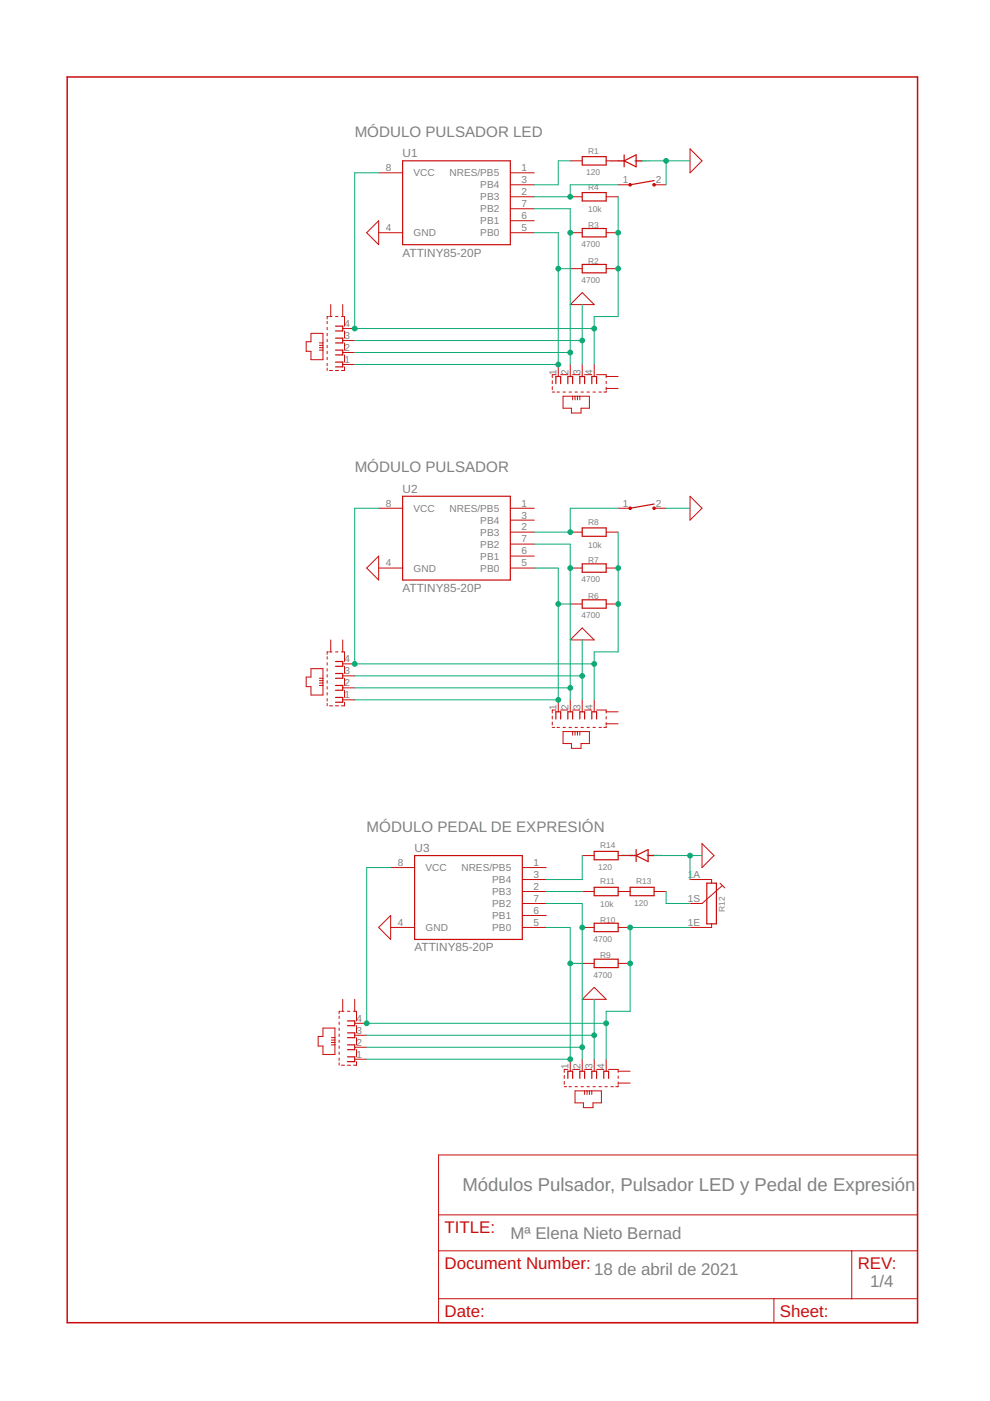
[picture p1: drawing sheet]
<svg xmlns="http://www.w3.org/2000/svg" width="210mm" height="297mm" viewBox="0 0 210 297" stroke-linecap="round" stroke-linejoin="round" font-family="sans-serif">
<g fill="none" stroke="#c90d0c" stroke-width=".25">
<path d="M85.4 34.1h22.8v17.8h-22.8zM123.4 33.2h5.1v1.8h-5.1zM131.1 34.1h1.2M132.3 34.1l2.6-1.3v2.6zM132.3 32.8v2.6M134.9 34.1h1.2M138.7 38.3l-5.1 .9M123.4 40.8h5.1v1.8h-5.1zM123.4 48.5h5.1v1.7h-5.1zM123.4 56.1h5.1v1.7h-5.1zM71.1 76.8h1.6v1h-1.6M71.1 69.2h1.6v1h-1.6"/>
<path d="M71.1 71.7h1.6v1h-1.6M71.1 74.2h1.6v1h-1.6M117.9 81.3v-1.5h1v1.5M120.4 81.3v-1.5h1v1.5M122.9 81.3v-1.5h1.1v1.5M125.5 81.3v-1.5h1v1.5M85.4 105.2h22.8v17.8h-22.8zM123.4 111.9h5.1v1.8h-5.1zM123.4 119.5h5.1v1.8h-5.1zM138.7 106.9l-5.1 .9M123.4 127.2h5.1v1.7h-5.1zM71.1 140.3h1.6v1h-1.6"/>
<path d="M71.1 142.8h1.6v1h-1.6M71.1 145.3h1.6v1h-1.6M71.1 147.9h1.6v1h-1.6M117.9 152.4v-1.5h1v1.5M120.4 152.4v-1.5h1v1.5M122.9 152.4v-1.5h1.1v1.5M125.5 152.4v-1.5h1v1.5M87.9 181.4h22.8v17.8h-22.8zM126 180.5h5.1v1.8h-5.1zM126 188.1h5.1v1.8h-5.1zM126 195.7h5.1v1.8h-5.1zM133.6 181.4h1.3"/>
<path d="M133.6 188.1h5.1v1.8h-5.1zM134.9 180.1v2.6M134.9 181.4l2.5-1.3v2.6zM137.4 181.4h1.3M149.9 187.2h2v8.7h-2zM73.7 216.5h1.5v1h-1.5M73.7 219h1.5v1h-1.5M126 203.4h5.1v1.7h-5.1zM73.7 224.1h1.5v1h-1.5M73.7 221.5h1.5v1h-1.5M120.4 228.6v-1.5h1v1.5M122.9 228.6v-1.5h1.1v1.5"/>
<path d="M125.5 228.6v-1.5h1v1.5M128 228.6v-1.5h1v1.5"/>
</g>
<g fill="none" stroke="#c90d0c" stroke-width=".21">
<path d="M80.3 36.6h5.1M108.2 39.2h5.1M108.2 36.6h5.1M120.9 34.1h2.5M128.5 34.1h2.6M131.1 39.2h2.5M138.7 39.2h2.5M146.3 31.6l2.5 2.5-2.5 2.5zM80.3 49.3h5.1M80.3 46.8v5.1l-2.6-2.6zM108.2 49.3h5.1M108.2 46.8h5.1"/>
<path d="M108.2 44.3h5.1M108.2 41.7h5.1M120.9 49.3h2.5M120.9 41.7h2.5M120.9 57h2.5M128.5 49.3h2.6M128.5 41.7h2.6M128.5 57h2.6M65.9 70.7h2.6v5.6h-2.6v-1.8h-1v-2h1zM67.7 74.2h.8M67.7 73.7h.8M67.7 73.2h.8"/>
<path d="M67.7 72.7h.8M69.4 68.1v.5M69.4 69.4v.5M69.4 70.7v.5M69.4 71.9v.6M69.4 73.2v.5M69.4 74.5v.5M69.4 75.8v.5M69.4 77v.5M69.4 78v.5M69.6 67.1h-.2v.5M69.9 67.1h.5"/>
<path d="M69.9 78.5h.6M70.1 64.6v2.5M71.1 67.1h.5M71.1 78.5h.7M72.4 67.1h.6v2.1M72.7 64.6v2.5M72.7 77.3h2.5M72.7 74.7h2.5M72.7 72.2h2.5M72.7 69.7h2.5M73 77.8v.7h-.6M73 70.2v1.5"/>
<path d="M73 72.7v1.5M73 75.2v1.6M117.9 79.4h-.8v.7M118.4 77.3v2.5M118.9 79.4h1.5M120.9 77.3v2.5M121.4 79.4h1.5M123.4 77.3v2.5M123.4 62l2.6 2.6h-5.1zM124 79.4h1.5M126 77.3v2.5M126.5 79.4h2v.7"/>
<path d="M128.5 79.8h2.6M117.1 83.1h.5M117.1 80.7v.6M117.1 82v.6M118.1 83.1h.5M119.4 83.1h.5M119.4 84h5.6v2.6h-1.8v1h-2v-1h-1.8zM120.6 83.1h.6M121.4 84v.8M121.9 83.1h.5M121.9 84v.8M122.4 84v.8"/>
<path d="M122.9 84v.8M123.2 83.1h.5M124.5 83.1h.5M125.7 83.1h.5M127 83.1h.5M128.5 80.8v.5M128.5 82.1v.5M128.5 82.9v.2h-.5M128.5 82.4h2.6M80.3 117.9v5.1l-2.6-2.6zM80.3 107.8h5.1M108.2 117.9h5.1"/>
<path d="M108.2 115.4h5.1M108.2 112.8h5.1M108.2 110.3h5.1M108.2 107.8h5.1M120.9 112.8h2.5M128.5 112.8h2.6M131.1 107.8h2.5M138.7 107.8h2.5M146.3 105.2l2.5 2.6-2.5 2.5zM69.4 139.2v.5M69.6 138.2h-.2v.5M69.9 138.2h.5"/>
<path d="M70.1 135.7v2.5M71.1 138.2h.5M72.4 138.2h.6v2.1M72.7 135.7v2.5M80.3 120.4h5.1M108.2 120.4h5.1M120.9 120.4h2.5M120.9 128.1h2.5M123.4 133.1l2.6 2.6h-5.1zM128.5 120.4h2.6M128.5 128.1h2.6M65.9 141.8h2.6v5.6h-2.6v-1.8h-1v-2h1z"/>
<path d="M67.7 145.3h.8M67.7 144.8h.8M67.7 144.3h.8M67.7 143.8h.8M69.4 140.5v.5M69.4 141.8v.5M69.4 143v.6M69.4 144.3v.5M69.4 145.6v.5M69.4 146.9v.5M69.4 148.1v.5M69.4 149.1v.5"/>
<path d="M69.9 149.6h.6M71.1 149.6h.7M72.7 148.4h2.5M72.7 145.8h2.5M72.7 143.3h2.5M72.7 140.8h2.5M73 141.3v1.5M73 143.8v1.5M73 146.3v1.6M73 148.9v.7h-.6M117.1 151.8v.6M117.1 153.1v.6"/>
<path d="M117.1 154.2h.5M117.9 150.5h-.8v.7M118.1 154.2h.5M118.4 148.4v2.5M118.9 150.5h1.5M119.4 155.1h5.6v2.5h-1.8v1.1h-2v-1.1h-1.8zM119.4 154.2h.5M120.6 154.2h.6M120.9 148.4v2.5M121.4 155.1v.8M121.4 150.5h1.5M121.9 155.1v.8"/>
<path d="M121.9 154.2h.5M122.4 155.1v.8M122.9 155.1v.8M123.2 154.2h.5M123.4 148.4v2.5M124 150.5h1.5M124.5 154.2h.5M125.7 154.2h.5M126 148.4v2.5M126.5 150.5h2v.7M127 154.2h.5M128.5 151.9v.5"/>
<path d="M128.5 153.2v.5M128.5 154v.2h-.5M128.5 153.5h2.6M128.5 150.9h2.6M148.8 178.9l2.6 2.5-2.6 2.5zM82.8 196.6h5.1M82.8 183.9h5.1M82.8 194.1v5.1l-2.5-2.6zM110.7 196.6h5.1M110.7 194.1h5.1M110.7 191.6h5.1M110.7 189h5.1"/>
<path d="M110.7 186.5h5.1M110.7 183.9h5.1M123.4 196.6h2.6M123.4 189h2.6M123.4 181.4h2.6M131.1 196.6h2.5M131.1 189h2.5M131.1 181.4h2.5M138.7 189h2.5M146.3 186.5h4.6v.7M150.9 195.9v.7h-4.6M152.7 187.2l1 1.1"/>
<path d="M153.2 187.7l-4.4 3.9h-2.5M68.5 218h2.5v5.6h-2.5v-1.8h-1v-2h1zM71.9 215.4v.5M71.9 216.7v.5M71.9 218v.5M71.9 219.2v.6M72.2 214.4h-.3v.5M72.4 214.4h.5M72.7 211.9v2.5M73.7 214.4h.5M75 214.4h.6v2.1M75.2 211.9v2.5"/>
<path d="M75.2 219.5h2.5M75.2 217h2.5M75.6 217.5v1.5M123.4 204.3h2.6M126 209.3l2.5 2.6h-5.1zM131.1 204.3h2.5M70.3 221.5h.7M70.3 221h.7M70.3 220.5h.7M70.3 220h.7M71.9 220.5v.5M71.9 221.8v.5"/>
<path d="M71.9 223.1v.5M71.9 224.3v.5M71.9 225.3v.5M72.4 225.8h.6M73.7 225.8h.6M75.2 224.6h2.5M75.2 222h2.5M75.6 225.1v.7h-.6M75.6 220v1.5M75.6 222.5v1.6M119.6 230.4h.5M119.6 228v.6"/>
<path d="M119.6 229.3v.6M120.4 226.7h-.8v.7M120.6 230.4h.6M120.9 224.6v2.5M121.4 226.7h1.5M121.9 231.3h5.6v2.5h-1.8v1h-2v-1h-1.8zM121.9 230.4h.5M123.2 230.4h.5M123.4 224.6v2.5M124 226.7h1.5M124 231.3v.8M124.5 230.4h.5"/>
<path d="M124.5 231.3v.8M125 231.3v.8M125.5 231.3v.8M125.7 230.4h.5M126 224.6v2.5M126.5 226.7h1.5M127 230.4h.5M128.3 230.4h.5M128.5 224.6v2.5M129 226.7h2.1v.7M129.5 230.4h.5M131.1 228.1v.5"/>
<path d="M131.1 229.4v.5M131.1 230.1v.3h-.5M131.1 229.6h2.5M131.1 227.1h2.5M93 244.9h101.5v35.5h-101.5zM93 257.6h101.5M93 265.2h101.5M93 275.4h101.5M164.1 275.4v5M180.6 265.2v10.2"/>
</g>
<g fill="#c90d0c" stroke="#c90d0c" stroke-width=".21">
<circle cx="133.6" cy="39.2" r=".28"/>
<circle cx="138.7" cy="39.2" r=".28"/>
<circle cx="133.6" cy="107.8" r=".28"/>
<circle cx="138.7" cy="107.8" r=".28"/>
</g>
<path d="M14.2 16.3h180.3v264.1h-180.3z" fill="none" stroke="#c90d0c" stroke-width=".32"/>
<g fill="none" stroke="#0dab76" stroke-width=".21">
<path d="M80.3 36.6h-5.1v33.1h50.8M120.9 34.1h-2.5v5.1h-5.1M131.1 39.2h-10.2v2.5h-7.6M136.1 34.1h10.2M141.2 34.1v5.1M113.3 49.3h5.1v28h-43.2M113.3 44.3h7.6v33M118.4 57h2.5M131.1 41.7v25.4h-5.1v10.2M75.2 72.2h48.2M75.2 74.7h45.7M123.4 64.6v12.7"/>
<path d="M80.3 107.8h-5.1v33h50.8M113.3 115.4h7.6v33M131.1 107.8h-10.2v5h-7.6M131.1 112.8v25.4h-5.1v10.2M141.2 107.8h5.1M113.3 120.4h5.1v28h-43.2M118.4 128.1h2.5M123.4 135.7v12.7M75.2 143.3h48.2M75.2 145.8h45.7M82.8 183.9h-5.1v33.1h50.8M115.8 191.6h7.6v33"/>
<path d="M115.8 196.6h5.1v28h-43.2M115.8 189h7.6M123.4 181.4v5.1h-7.6M138.7 181.4h10.1M141.2 189v2.6h5.1M146.3 181.4v5.1M146.3 196.6h-12.7v17.8h-5.1v10.2M77.7 219.5h48.3M120.9 204.3h2.5M126 211.9v12.7M77.7 222h45.7"/>
</g>
<g fill="#0dab76" stroke="#0dab76" stroke-width=".21">
<circle cx="118.4" cy="57" r=".51"/>
<circle cx="118.4" cy="77.3" r=".51"/>
<circle cx="123.4" cy="72.2" r=".51"/>
<circle cx="141.2" cy="34.1" r=".51"/>
<circle cx="123.4" cy="143.3" r=".51"/>
<circle cx="126" cy="219.5" r=".51"/>
<circle cx="146.3" cy="181.4" r=".51"/>
<circle cx="120.9" cy="41.7" r=".51"/>
<circle cx="120.9" cy="49.3" r=".51"/>
<circle cx="120.9" cy="74.7" r=".51"/>
<circle cx="131.1" cy="49.3" r=".51"/>
<circle cx="131.1" cy="57" r=".51"/>
<circle cx="126" cy="69.7" r=".51"/>
<circle cx="75.2" cy="69.7" r=".51"/>
<circle cx="118.4" cy="128.1" r=".51"/>
<circle cx="118.4" cy="148.4" r=".51"/>
<circle cx="120.9" cy="112.8" r=".51"/>
<circle cx="120.9" cy="120.4" r=".51"/>
<circle cx="120.9" cy="145.8" r=".51"/>
<circle cx="131.1" cy="120.4" r=".51"/>
<circle cx="131.1" cy="128.1" r=".51"/>
<circle cx="126" cy="140.8" r=".51"/>
<circle cx="75.2" cy="140.8" r=".51"/>
<circle cx="120.9" cy="204.3" r=".51"/>
<circle cx="120.9" cy="224.6" r=".51"/>
<circle cx="123.4" cy="196.6" r=".51"/>
<circle cx="123.4" cy="222" r=".51"/>
<circle cx="133.6" cy="204.3" r=".51"/>
<circle cx="128.5" cy="217" r=".51"/>
<circle cx="77.7" cy="217" r=".51"/>
<circle cx="133.6" cy="196.6" r=".51"/>
</g>
<text font-size="3.9" fill="#808080" x="98.1" y="252.5">Módulos Pulsador, Pulsador LED y Pedal de Expresión</text>
<g font-size="3.6" fill="#c90d0c">
<text x="94.2" y="261.4">TITLE:</text>
<text x="94.2" y="269">Document Number:</text>
<text x="181.9" y="269">REV:</text>
<text x="94.2" y="279.2">Date:</text>
<text x="165.3" y="279.2">Sheet:</text>
</g>
<g font-size="3.6" fill="#808080">
<text x="108.2" y="262.7">Mª Elena Nieto Bernad</text>
<text x="126" y="270.3">18 de abril de 2021</text>
<text x="184.5" y="272.8">1/4</text>
</g>
<g font-size="3.2" fill="#808080">
<text x="75.2" y="29">MÓDULO PULSADOR LED</text>
<text x="75.2" y="100.1">MÓDULO PULSADOR</text>
<text x="77.7" y="176.3">MÓDULO PEDAL DE EXPRESIÓN</text>
</g>
<g font-size="2.5" fill="#808080">
<text x="85.4" y="33.3">U1</text>
<text x="85.4" y="54.4">ATTINY85-20P</text>
<text x="85.4" y="104.4">U2</text>
<text x="85.4" y="125.5">ATTINY85-20P</text>
<text x="87.9" y="180.6">U3</text>
<text x="87.9" y="201.7">ATTINY85-20P</text>
</g>
<g font-size="2.1" fill="#808080">
<text x="81.8" y="36.3">8</text>
<text x="87.7" y="37.4">VCC</text>
<text x="95.3" y="37.4">NRES/PB5</text>
<text x="101.8" y="39.9">PB4</text>
<text x="110.5" y="41.4">2</text>
<text x="110.5" y="38.8">3</text>
<text x="110.5" y="36.3">1</text>
<text x="132.1" y="38.8">1</text>
<text x="139" y="38.8">2</text>
<text x="101.8" y="47.6">PB1</text>
<text x="101.8" y="45">PB2</text>
<text x="101.8" y="42.5">PB3</text>
<text x="110.5" y="46.4">6</text>
<text x="110.5" y="43.9">7</text>
<text x="81.8" y="49">4</text>
<text x="87.7" y="50.1">GND</text>
<text x="101.8" y="50.1">PB0</text>
<text x="110.5" y="49">5</text>
<text x="73" y="71.8">3</text>
<text x="73" y="69.3">4</text>
<text x="73" y="76.9">1</text>
<text x="73" y="74.4">2</text>
<text x="118" y="79.5" transform="rotate(-90 118 79.5)">1</text>
<text x="120.6" y="79.5" transform="rotate(-90 120.6 79.5)">2</text>
<text x="123.1" y="79.5" transform="rotate(-90 123.1 79.5)">3</text>
<text x="125.6" y="79.5" transform="rotate(-90 125.6 79.5)">4</text>
<text x="81.8" y="107.4">8</text>
<text x="110.5" y="107.4">1</text>
<text x="132.1" y="107.4">1</text>
<text x="139" y="107.4">2</text>
<text x="87.7" y="108.5">VCC</text>
<text x="95.3" y="108.5">NRES/PB5</text>
<text x="101.8" y="113.6">PB3</text>
<text x="101.8" y="111.1">PB4</text>
<text x="110.5" y="112.5">2</text>
<text x="110.5" y="109.9">3</text>
<text x="101.8" y="118.7">PB1</text>
<text x="101.8" y="116.1">PB2</text>
<text x="110.5" y="117.6">6</text>
<text x="110.5" y="115">7</text>
<text x="81.8" y="120.1">4</text>
<text x="87.7" y="121.2">GND</text>
<text x="101.8" y="121.2">PB0</text>
<text x="110.5" y="120.1">5</text>
<text x="73" y="142.9">3</text>
<text x="73" y="140.4">4</text>
<text x="73" y="148">1</text>
<text x="73" y="145.5">2</text>
<text x="118" y="150.6" transform="rotate(-90 118 150.6)">1</text>
<text x="120.6" y="150.6" transform="rotate(-90 120.6 150.6)">2</text>
<text x="123.1" y="150.6" transform="rotate(-90 123.1 150.6)">3</text>
<text x="125.6" y="150.6" transform="rotate(-90 125.6 150.6)">4</text>
<text x="84.4" y="183.6">8</text>
<text x="90.2" y="184.7">VCC</text>
<text x="97.8" y="184.7">NRES/PB5</text>
<text x="113.1" y="183.6">1</text>
<text x="104.4" y="189.8">PB3</text>
<text x="104.4" y="187.2">PB4</text>
<text x="113.1" y="191.2">7</text>
<text x="113.1" y="188.7">2</text>
<text x="113.1" y="186.1">3</text>
<text x="145.9" y="186.1">1A</text>
<text x="145.9" y="191.2">1S</text>
<text x="84.4" y="196.3">4</text>
<text x="90.2" y="197.4">GND</text>
<text x="104.4" y="197.4">PB0</text>
<text x="104.4" y="194.9">PB1</text>
<text x="104.4" y="192.3">PB2</text>
<text x="113.1" y="196.3">5</text>
<text x="113.1" y="193.7">6</text>
<text x="145.9" y="196.3">1E</text>
<text x="75.6" y="221.7">2</text>
<text x="75.6" y="219.1">3</text>
<text x="75.6" y="216.6">4</text>
<text x="75.6" y="224.2">1</text>
<text x="120.6" y="226.8" transform="rotate(-90 120.6 226.8)">1</text>
<text x="123.1" y="226.8" transform="rotate(-90 123.1 226.8)">2</text>
<text x="125.6" y="226.8" transform="rotate(-90 125.6 226.8)">3</text>
<text x="128.2" y="226.8" transform="rotate(-90 128.2 226.8)">4</text>
</g>
<g font-size="1.8" fill="#808080">
<text x="124.7" y="32.6">R1</text>
<text x="124.3" y="37.1">120</text>
<text x="124.7" y="40.2">R4</text>
<text x="124.7" y="45">10k</text>
<text x="123.3" y="52.4">4700</text>
<text x="124.7" y="48.3">R3</text>
<text x="124.7" y="55.9">R2</text>
<text x="123.3" y="60">4700</text>
<text x="124.7" y="111.3">R8</text>
<text x="124.7" y="116.1">10k</text>
<text x="124.7" y="119.4">R7</text>
<text x="123.3" y="123.5">4700</text>
<text x="123.3" y="131.1">4700</text>
<text x="124.7" y="127">R6</text>
<text x="127.3" y="179.9">R14</text>
<text x="126.8" y="184.4">120</text>
<text x="127.3" y="187.5">R11</text>
<text x="134.9" y="187.5">R13</text>
<text x="127.3" y="192.3">10k</text>
<text x="127.3" y="195.6">R10</text>
<text x="134.5" y="192.1">120</text>
<text x="153.7" y="193.3" transform="rotate(-90 153.7 193.3)">R12</text>
<text x="125.8" y="199.7">4700</text>
<text x="127.3" y="203.2">R9</text>
<text x="125.8" y="207.3">4700</text>
</g>
<g font-size=".6" fill="#808080">
<text x="129.4" y="34.3">SpiceOrder 2</text>
<text x="134.5" y="34.3">SpiceOrder 1</text>
<text x="131.9" y="181.6">SpiceOrder 2</text>
<text x="137" y="181.6">SpiceOrder 1</text>
</g>
</svg>
